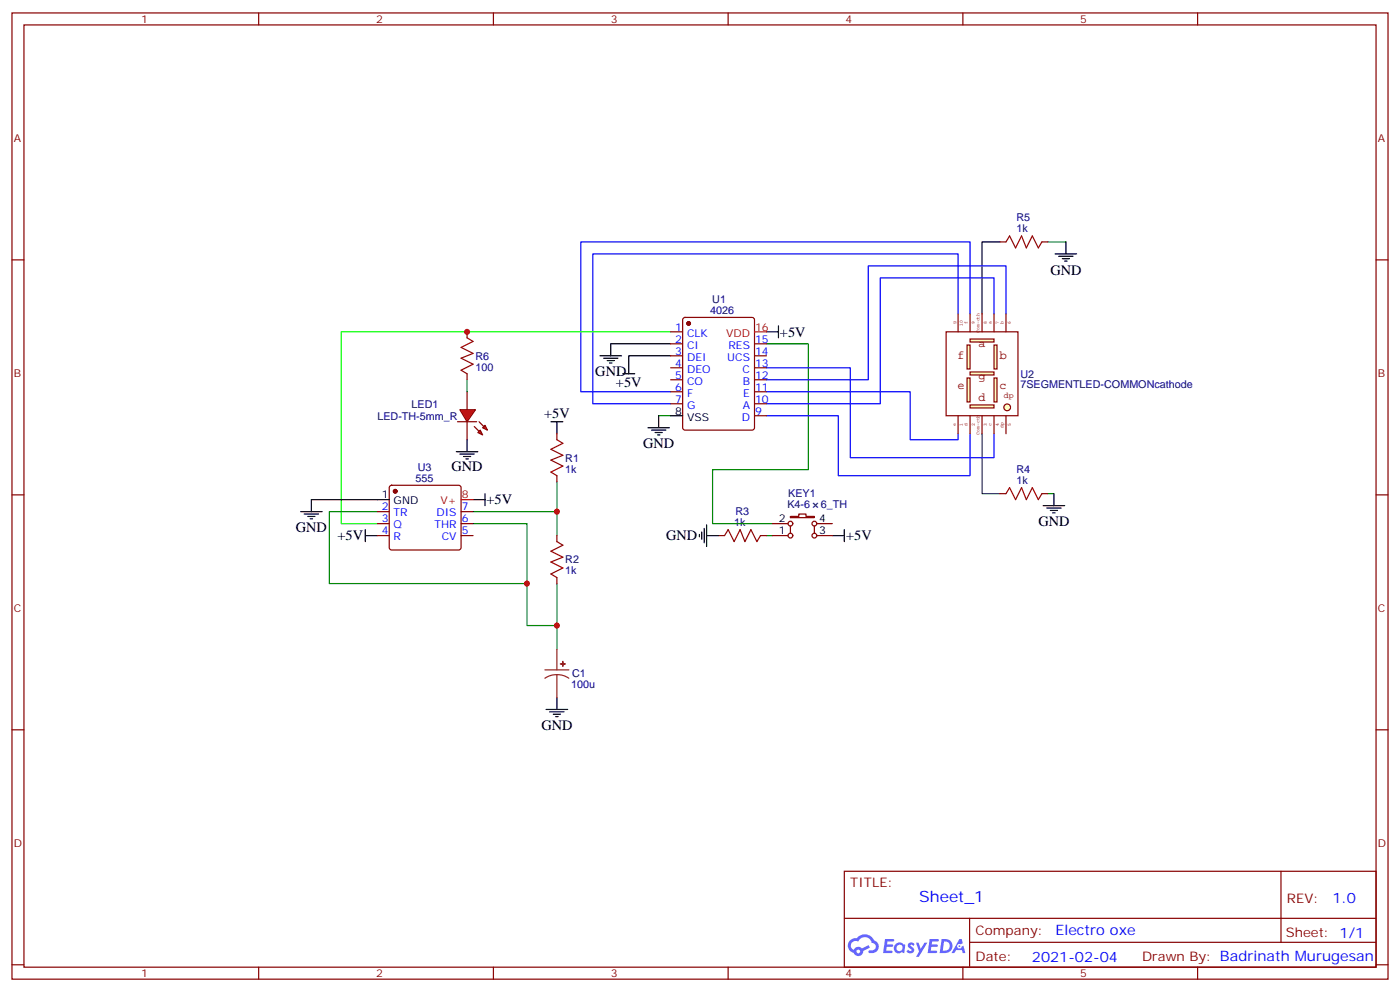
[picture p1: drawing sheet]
<svg xmlns="http://www.w3.org/2000/svg" width="412mm" height="292mm" viewBox="0 0 412 292" stroke-linecap="round" stroke-linejoin="round" font-family="sans-serif">
<g fill="none" stroke="#870000" stroke-width=".35">
<path d="M3.5 3.8h405.4v284.3h-405.4zM7.1 7.3h398.2v277.3h-398.2zM76.2 3.8v3.5M145.3 3.8v3.5M214.5 3.8v3.5M283.6 3.8v3.5M352.8 3.8v3.5M3.5 76.5h3.6M405.3 76.5h3.6M3.5 145.6h3.6M405.3 145.6h3.6M3.5 214.8h3.6"/>
<path d="M405.3 214.8h3.6M248.7 256.4h156.6v28.2h-156.6zM377.3 256.4v20.9M248.7 270.2h156.5M285.6 277.3h119.6M285.6 270.2v14.2M3.5 283.9h3.6M76.2 284.6v3.5M145.3 284.6v3.5M214.5 284.6v3.5M283.6 284.6v3.5M352.8 284.6v3.5"/>
<path d="M405.3 283.9h3.6"/>
</g>
<g fill="#5487ff">
<path d="M267.7 277.6a1.22 1.22 0 0 1 1.7 .2l-.4 .6a.47 .47 0 0 0-.3-.4 .47 .47 0 0 0-.5 .2l.1 .2a1.14 1.14 0 0 1 .8 1.8 1.14 1.14 0 0 1-1.9 0l-.2-.2 .5-.6 .7 .5a.29 .29 0 0 0 .3-.3 .29 .29 0 0 0-.2-.3 1.04 1.04 0 0 1-.6-1.7z"/>
<path d="M260.7 276.3h2.4l.3 .2-.2 .5-1.8 .1-.1 .8h1.5l.3 .4-.3 .4h-1.6l-.2 1.1h1.7l.2 .3-.2 .3-2.6 .1z"/>
<path d="M273.8 276.3h2.4l.3 .2-.1 .5-1.8 .1-.2 .8h1.6l.3 .4-.4 .4h-1.6l-.1 1.1h1.7l.2 .3-.2 .3-2.6 .1z"/>
<path d="M282.6 276.3h.7l.3 1.3-.6 .3a.69 .69 0 0 0-1 .3 .69 .69 0 0 0 .4 .9 .69 .69 0 0 0 .9-.6l.5-.2 .6 2.2h-.8l-.2-.9h-1.8l-.5 .9h-.8z"/>
<path d="M269.8 277.4h.8l.6 1.8 1.1-1.8h.9l-2.6 4.2h-.8l.9-1.5z"/>
<path d="M277.4 276.3l-.6 4.2h1.3a2.11 2.11 0 0 0 2.5-2.1 2.11 2.11 0 0 0-2.5-2.1zM278.1 277.1a1.39 1.39 0 0 1 1.7 1.4 1.39 1.39 0 0 1-1.8 1.3h-.3z"/>
<path d="M263.7 277.9a1.54 1.54 0 0 0-.1 2.2 1.54 1.54 0 0 0 2.2 .1l.6 .3 .3-2.3-.2-.3h-.4a1.49 1.49 0 0 0-2.4 0zM264 278.9a.94 .94 0 0 1 1.8 0 .94 .94 0 0 1-1.8 0z"/>
<path d="M250.4 276.7a2.18 2.18 0 0 0 1.1 3.7 1.44 1.44 0 0 0 1.6 .9 1.44 1.44 0 0 0 1.2-1.4l2-1.1-.5-.7-1.9 1a1.47 1.47 0 0 0-2.4 .4 1.39 1.39 0 0 1-.7-1.9 1.39 1.39 0 0 1 2-.5 2.12 2.12 0 0 1 2.2-1.3 2.12 2.12 0 0 1 1.9 1.7 1.14 1.14 0 0 1 1.1 1.4 1.14 1.14 0 0 1-1.7 .7 .43 .43 0 0 0-.5 .4 .43 .43 0 0 0 .4 .5 1.98 1.98 0 0 0 2.5-1.2 1.98 1.98 0 0 0-1.2-2.6 3.1 3.1 0 0 0-5.3-.6l-.9 .1zM252.3 280a.55 .55 0 0 1 1.1 0 .55 .55 0 0 1-1.1 0z"/>
<circle cx="282.6" cy="278.4" r=".26"/>
</g>
<g fill="none" stroke="#000" stroke-width=".35">
<path d="M294.6 71.2h-5.3v21.2M310.8 74.7h6.3M311.9 75.4h4.2M312.9 76.1h2.1M313.6 76.8h.7M314 71.2v3.5M206 157.3v.7M206.7 156.6v2.1M207.4 155.5v4.2M208.1 157.6h3.6M208.1 154.4v6.4M245.2 157.6h3.5"/>
<path d="M248.7 155.9v3.5M307.3 148.8h6.3M308.3 149.5h4.3M309.4 150.2h2.1M310.1 150.9h.7M310.4 145.3v3.5M160.9 208.8h6.3M161.9 209.5h4.3M163 210.2h2.1M163.7 210.9h.7M164 205.2v3.6"/>
</g>
<path d="M308.7 71.2h5.3M225.8 101.2h12.3v37h-28.2v15.9h17.6M225.8 157.6h1.7M308.7 145.3h1.7" fill="none" stroke="#008700" stroke-width=".35"/>
<path d="M296.3 71.2l1.1-1.8 1.8 3.6 1.7-3.6 1.4 3.6 1.8-3.6 1.8 3.6 1-1.8M213.4 157.6l1.1-1.7 1.8 3.5 1.7-3.5 1.4 3.5 1.8-3.5 1.8 3.5 1-1.8M296.3 145.3l1.1-1.8 1.8 3.5 1.7-3.5 1.4 3.5 1.8-3.5 1.8 3.5 1-1.7" fill="none" stroke="#a10000" stroke-width=".35"/>
<g fill="none" stroke="#870000" stroke-width=".35">
<path d="M294.6 71.2h1.7M306.9 71.2h1.8M211.7 157.6h1.7M224 157.6h1.8M227.5 157.6h4.6M227.5 154.1h4.6M232.8 152h2.5v-.7h2.1v.7h2.5v.3h-7.1zM232.8 154.8v2.1M239.9 154.8v2.1M240.6 157.6h4.6M240.6 154.1h4.6M294.6 145.3h1.7"/>
<path d="M306.9 145.3h1.8"/>
<circle cx="232.8" cy="157.6" r=".71"/>
<circle cx="232.8" cy="154.1" r=".71"/>
<circle cx="239.9" cy="157.6" r=".71"/>
<circle cx="239.9" cy="154.1" r=".71"/>
</g>
<path d="M289.3 127.6v17.7h5.3" fill="none" stroke="#333" stroke-width=".35"/>
<path d="M282.2 92.4v-17.7h-107.6v44.1h23M285.8 92.4v-21.2h-114.7v44.1h26.5M292.8 92.4v-10.6h-33.5v37h-33.5M296.3 92.4v-14.2h-40.5v33.6h-30M225.8 115.3h42.3v14.1h14.1v-1.8M225.8 108.2h24.7v26.5h42.3v-7.1M225.8 122.3h21.1v17.7h38.9v-12.4" fill="none" stroke="#00f" stroke-width=".35"/>
<g fill="#ffffc2" stroke="#850000" stroke-width=".35">
<path d="M284.9 111.2h.9v7.1h-.9z"/>
<path d="M284.9 101.5h.9v7.1h-.9z"/>
<path d="M285.8 119.2h7v.9h-7z"/>
<path d="M285.8 109.5h7v.8h-7z"/>
<path d="M285.8 99.8h7v.8h-7z"/>
<path d="M292.8 111.2h.9v7.1h-.9z"/>
<path d="M292.8 101.5h.9v7.1h-.9z"/>
<circle cx="296.7" cy="119.9" r=".99"/>
</g>
<path d="M278.7 97.6h21.2v24.7h-21.2zM282.2 92.4v5.2M285.8 92.4v5.2M289.3 92.4v5.2M292.8 92.4v5.2M296.3 92.4v5.2M282.2 122.3v5.3M285.8 122.3v5.3M289.3 122.3v5.3M292.8 122.3v5.3M296.3 122.3v5.3" fill="none" stroke="#850000" stroke-width=".35"/>
<path d="M194 122.3h3.6M111.1 150.6h-14.1v21.1h58.2v-17.6h-15.9M139.3 150.6h24.7M164 141.7v15.9M155.2 171.7v12.4h8.8M164 171.7v19.4" fill="none" stroke="#008700" stroke-width=".35"/>
<g fill="none" stroke="#000" stroke-width=".35">
<path d="M225.8 97.6h3.5M229.3 95.9v3.5M176.7 104.7h6.4M177.8 105.4h4.2M178.9 106.1h2.1M179.6 106.8h.7M183.4 110h3.6M197.6 104.7h-12.4v5.3M197.6 101.2h-17.7v3.5M162.3 124.1h3.5M164 124.1v3.5M190.9 125.9h6.3"/>
<path d="M191.9 126.6h4.2M193 127.3h2.1M193.7 128h.7M194 122.3v3.6M197.6 122.3h3.5M88.5 150.6h6.4M89.6 151.3h4.2M90.7 152h2.1M91.4 152.7h.7M107.6 157.6h3.5M107.6 155.9v3.5M114.7 147h-23v3.6"/>
<path d="M139.3 147h3.6M142.9 145.3v3.5"/>
</g>
<path d="M197.6 97.6h-97.1v56.5h10.6" fill="none" stroke="#0f0" stroke-width=".35"/>
<path d="M160.5 197.1h7.1M164 198.5l-1.8 .3-1.7 .8M164 198.5l1.9 .3 1.7 .8M164 191.1v6M164 198.5v6.7" fill="none" stroke="#8c2424" stroke-width=".35"/>
<g fill="#8c2424" stroke="#8c2424" stroke-width=".35">
<path d="M165.1 195.4h1.4z"/>
<path d="M165.8 194.7v1.4z"/>
</g>
<path d="M137.6 99.4l1.7 1.1-3.5 1.7 3.5 1.8-3.5 1.4 3.5 1.8-3.5 1.7 1.8 1.1M164 129.4l1.8 1.1-3.5 1.7 3.5 1.8-3.5 1.4 3.5 1.8-3.5 1.7 1.7 1.1M164 159.4l1.8 1-3.5 1.8 3.5 1.8-3.5 1.4 3.5 1.7-3.5 1.8 1.7 1.1" fill="none" stroke="#a10000" stroke-width=".35"/>
<g fill="none" stroke="#870000" stroke-width=".35">
<path d="M137.6 97.6v1.8M197.6 97.6h3.5M201.3 93.6l.5-.2h19.7l.7 .4v32.1l-.4 .6-20 .1-.7-.5v-32zM137.6 110v1.8M197.6 101.2h3.5M197.6 104.7h3.5M197.6 108.2h3.5M197.6 111.8h3.5M197.6 115.3h3.5M197.6 118.8h3.5M222.2 101.2h3.6M222.2 104.7h3.6"/>
<path d="M222.2 108.2h3.6M222.2 111.8h3.6M222.2 115.3h3.6M222.2 118.8h3.6M164 127.6v1.8M164 140v1.7M222.2 122.3h3.6M111.1 150.6h3.6M111.1 154.1h3.6M111.1 157.6h3.6M114.9 143l.5-.2h19.7l.5 .2 .2 .5v17.6l-.2 .5-.5 .3h-19.7l-.5-.3-.2-.5v-17.6zM135.8 150.6h3.5"/>
<path d="M135.8 154.1h3.5M135.8 157.6h3.5M164 157.6v1.8M164 170v1.7"/>
</g>
<g fill="#870000" stroke="#870000" stroke-width=".35">
<circle cx="116.4" cy="144.6" r=".53"/>
<circle cx="202.8" cy="95.2" r=".53"/>
</g>
<path d="M222.2 97.6h3.6M135.8 147h3.5" fill="none" stroke="#f00" stroke-width=".35"/>
<g fill="#f00" stroke="#870000" stroke-width=".35">
<path d="M135.5 120.6h4.6l-2.5 3.5z"/>
<path d="M134.8 124.1h5.6z"/>
</g>
<g fill="#870000" stroke="#870000" stroke-width=".35">
<path d="M141.1 124.1l1.4 1.4z"/>
<path d="M139.7 125.5l1.4 1.4z"/>
</g>
<g fill="#f00" stroke="#870000" stroke-width=".35">
<path d="M142.2 125.9l.7-.7 .7 1.4z"/>
<path d="M141.5 126.6l.7 1.4-1.4-.7z"/>
</g>
<path d="M137.6 115.3v5.3M137.6 124.1v5.3" fill="none" stroke="#870000" stroke-width=".35"/>
<path d="M134.4 132.9h6.4M135.5 133.6h4.2M136.5 134.3h2.1M137.2 135h.7M137.6 129.4v3.5" fill="none" stroke="#000" stroke-width=".35"/>
<path d="M137.6 111.8v3.5" fill="none" stroke="#008700" stroke-width=".35"/>
<g fill="#c00">
<circle cx="164" cy="184.1" r=".88"/>
<circle cx="155.2" cy="171.7" r=".88"/>
<circle cx="164" cy="150.6" r=".88"/>
<circle cx="137.6" cy="97.6" r=".88"/>
</g>
<text font-size="4.6" fill="#00f" x="270.8" y="265.4">Sheet_1</text>
<g font-size="4.2">
<text x="309.4" y="80.8">GND</text>
<text x="229.7" y="99">+5V</text>
<text x="175.4" y="110.7">GND</text>
<text x="181.4" y="114">+5V</text>
<text x="160.3" y="122.9">+5V</text>
<text x="189.5" y="131.9">GND</text>
<text x="133" y="138.6">GND</text>
<text x="143.3" y="148.4">+5V</text>
<text x="305.9" y="154.9">GND</text>
<text x="87.2" y="156.6">GND</text>
<text x="99.4" y="159">+5V</text>
<text x="196.2" y="159">GND</text>
<text x="249.2" y="159">+5V</text>
<text x="159.5" y="214.9">GND</text>
</g>
<g font-size="4.2" fill="#00f">
<text x="392.5" y="265.7">1.0</text>
<text x="310.9" y="275.2">Electro oxe</text>
<text x="304" y="283">2021-02-04</text>
</g>
<g font-size="3.9" fill="#800">
<text x="250.5" y="261">TITLE:</text>
<text x="379.1" y="265.7">REV:</text>
<text x="287.4" y="275.2">Company:</text>
<text x="378.7" y="275.8">Sheet: 1/1</text>
<text x="287.4" y="282.9">Date:</text>
<text x="336.4" y="282.9">Drawn By: Badrinath Murugesan</text>
</g>
<g font-size="3.5" fill="#840000">
<text x="282" y="105.6">f</text>
<text x="288.2" y="102.1">a</text>
<text x="294.4" y="105.6">b</text>
<text x="288.2" y="111.8">g</text>
<text x="282" y="114.4">e</text>
<text x="288.2" y="117.9">d</text>
<text x="294.4" y="114.4">c</text>
</g>
<g font-size="3.2" fill="#800">
<text x="41.6" y="6.8">1</text>
<text x="110.8" y="6.8">2</text>
<text x="179.9" y="6.8">3</text>
<text x="249.1" y="6.8">4</text>
<text x="318.2" y="6.8">5</text>
<text x="4.1" y="41.9">A</text>
<text x="405.9" y="41.9">A</text>
<text x="4.1" y="111.1">B</text>
<text x="405.9" y="111.1">B</text>
<text x="4.1" y="180.2">C</text>
<text x="405.9" y="180.2">C</text>
<text x="4.1" y="249.3">D</text>
<text x="405.9" y="249.3">D</text>
<text x="41.6" y="287.6">1</text>
<text x="110.8" y="287.6">2</text>
<text x="179.9" y="287.6">3</text>
<text x="249.1" y="287.6">4</text>
<text x="318.2" y="287.6">5</text>
</g>
<g font-size="3.2" fill="#000080">
<text x="299.4" y="65.1">R5</text>
<text x="299.4" y="68.4">1k</text>
<text x="209.8" y="89.2">U1</text>
<text x="209.2" y="92.4">4026</text>
<text x="140.1" y="105.8">R6</text>
<text x="140.1" y="109.1">100</text>
<text x="300.6" y="111.1">U2</text>
<text x="121.2" y="119.9">LED1</text>
<text x="300.6" y="114.3">7SEGMENTLED-COMMONcathode</text>
<text x="111.2" y="123.5">LED-TH-5mm_R</text>
<text x="166.5" y="135.8">R1</text>
<text x="122.4" y="141.7">555</text>
<text x="123.1" y="138.6">U3</text>
<text x="166.5" y="139.1">1k</text>
<text x="299.4" y="142.5">1k</text>
<text x="299.4" y="139.2">R4</text>
<text x="231.9" y="149.4">K4-6</text>
<text x="232.2" y="146.2">KEY1</text>
<text x="241.8" y="149.4">6_TH</text>
<text x="216.3" y="154.8">1k</text>
<text x="216.7" y="151.6">R3</text>
<text x="166.5" y="165.8">R2</text>
<text x="166.5" y="169">1k</text>
<text x="168.3" y="202.6">100u</text>
<text x="168.5" y="199.3">C1</text>
</g>
<g font-size="3.2" fill="#00f">
<text x="198.9" y="97.3">1</text>
<text x="198.9" y="100.8">2</text>
<text x="202.4" y="99.1">CLK</text>
<text x="222.4" y="100.8">15</text>
<text x="198.9" y="104.4">3</text>
<text x="198.9" y="107.9">4</text>
<text x="202.4" y="102.6">CI</text>
<text x="202.4" y="106.1">DEI</text>
<text x="214.2" y="106.1">UCS</text>
<text x="214.6" y="102.6">RES</text>
<text x="222.4" y="107.9">13</text>
<text x="222.4" y="104.4">14</text>
<text x="198.9" y="111.4">5</text>
<text x="202.4" y="109.6">DEO</text>
<text x="202.4" y="113.2">CO</text>
<text x="218.7" y="109.6">C</text>
<text x="218.8" y="113.2">B</text>
<text x="222.4" y="111.4">12</text>
<text x="198.9" y="114.9">6</text>
<text x="198.9" y="118.5">7</text>
<text x="202.4" y="116.7">F</text>
<text x="218.9" y="116.7">E</text>
<text x="222.4" y="118.5">10</text>
<text x="222.4" y="114.9">11</text>
<text x="202.4" y="120.2">G</text>
<text x="218.5" y="123.8">D</text>
<text x="218.8" y="120.2">A</text>
<text x="222.4" y="122">9</text>
<text x="112.5" y="150.2">2</text>
<text x="112.5" y="153.7">3</text>
<text x="116" y="152">TR</text>
<text x="116" y="155.5">Q</text>
<text x="128" y="155.5">THR</text>
<text x="128.6" y="152">DIS</text>
<text x="136" y="153.7">6</text>
<text x="136" y="150.2">7</text>
<text x="112.5" y="157.3">4</text>
<text x="116" y="159">R</text>
<text x="130.1" y="159">CV</text>
<text x="136" y="157.3">5</text>
</g>
<g font-size="3.2" fill="#f00">
<text x="213.9" y="99.1">VDD</text>
<text x="222.4" y="97.3">16</text>
<text x="129.7" y="148.4">V+</text>
<text x="136" y="146.7">8</text>
</g>
<g font-size="3.2">
<text x="198.9" y="122">8</text>
<text x="202.4" y="123.8">VSS</text>
<text x="112.5" y="146.7">1</text>
<text x="116" y="148.4">GND</text>
<text x="229.4" y="153.7">2</text>
<text x="241.3" y="153.7">4</text>
<text x="229.4" y="157.3">1</text>
<text x="241.3" y="157.3">3</text>
</g>
<text font-size="2.5" fill="#840000" x="295.7" y="117.1">dp</text>
<g font-size="1.4" fill="#840000">
<text x="281.5" y="95.4" transform="rotate(-90 281.5 95.4)">g</text>
<text x="283.7" y="95.8" transform="rotate(-90 283.7 95.8)">10</text>
<text x="285" y="95.4" transform="rotate(-90 285 95.4)">f</text>
<text x="287.2" y="95.4" transform="rotate(-90 287.2 95.4)">9</text>
<text x="290.7" y="95.4" transform="rotate(-90 290.7 95.4)">8</text>
<text x="292.1" y="95.4" transform="rotate(-90 292.1 95.4)">a</text>
<text x="294.2" y="95.4" transform="rotate(-90 294.2 95.4)">7</text>
<text x="295.6" y="95.4" transform="rotate(-90 295.6 95.4)">b</text>
<text x="297.8" y="95.4" transform="rotate(-90 297.8 95.4)">6</text>
<text x="288.6" y="98" transform="rotate(-90 288.6 98)">Com-cth</text>
<text x="281.5" y="125.4" transform="rotate(-90 281.5 125.4)">e</text>
<text x="283.7" y="125.4" transform="rotate(-90 283.7 125.4)">1</text>
<text x="285" y="125.4" transform="rotate(-90 285 125.4)">d</text>
<text x="287.2" y="125.4" transform="rotate(-90 287.2 125.4)">2</text>
<text x="290.7" y="125.4" transform="rotate(-90 290.7 125.4)">3</text>
<text x="292.1" y="125.4" transform="rotate(-90 292.1 125.4)">c</text>
<text x="294.2" y="125.4" transform="rotate(-90 294.2 125.4)">4</text>
<text x="295.6" y="125.8" transform="rotate(-90 295.6 125.8)">dp</text>
<text x="297.8" y="125.4" transform="rotate(-90 297.8 125.4)">5</text>
<text x="288.6" y="128" transform="rotate(-90 288.6 128)">Com-cth</text>
</g>
</svg>
